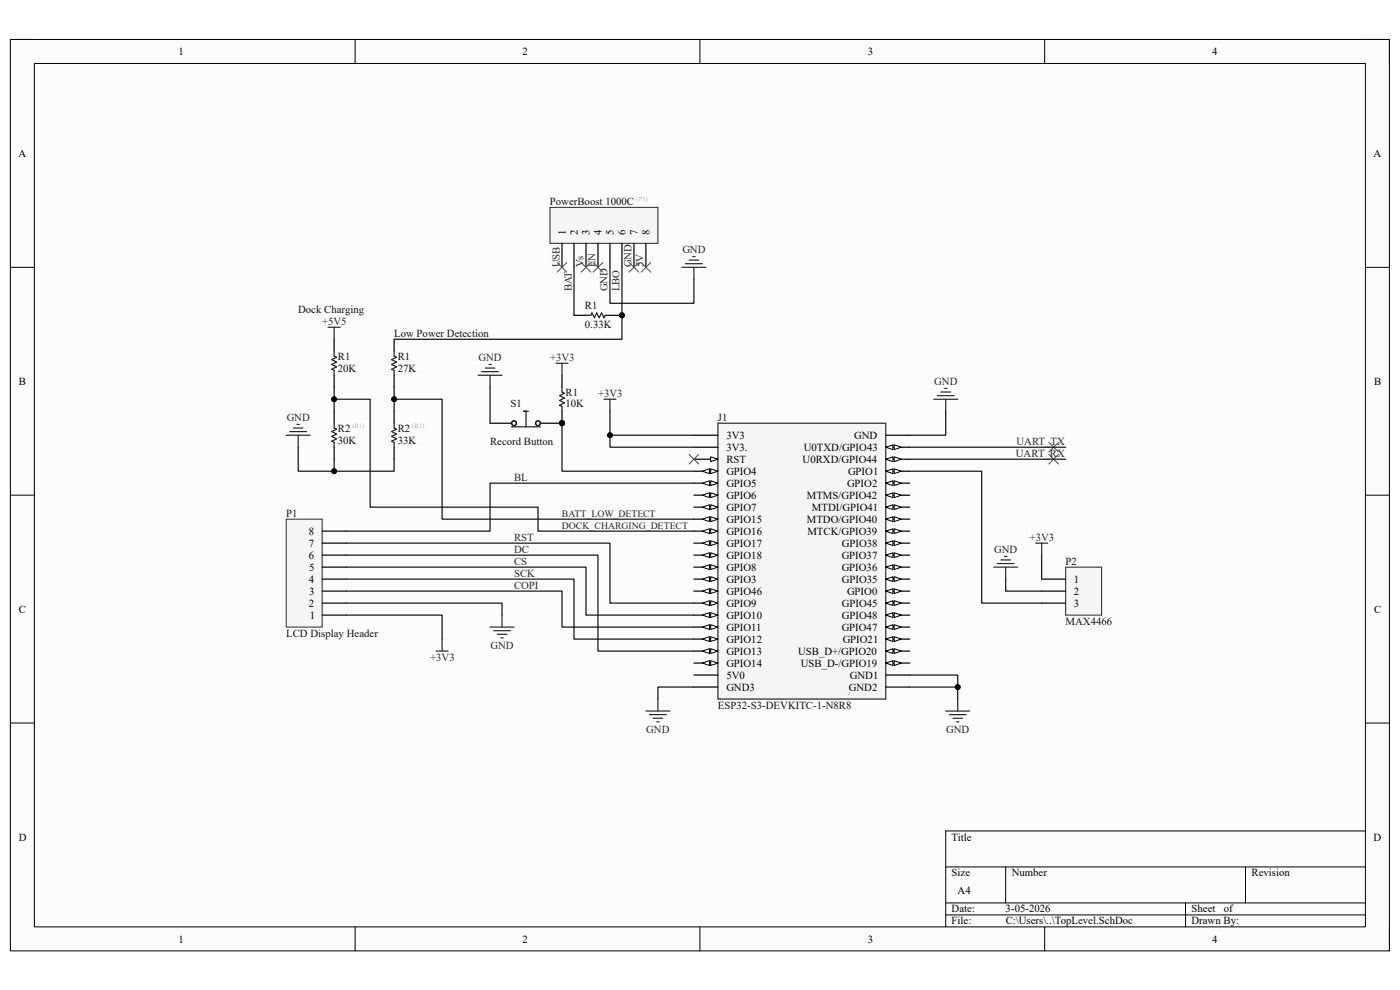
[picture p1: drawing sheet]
<svg xmlns="http://www.w3.org/2000/svg" width="297mm" height="210mm" viewBox="0 0 297 210" stroke-linecap="round" stroke-linejoin="round" font-family="sans-serif">
<path d="M2.2 8.4h292.6v193.3h-292.6z" fill-rule="evenodd" fill="#fcfcfc"/>
<path d="M2.2 8.4h292.6v193.3h-292.6z" fill="none" stroke="#000" stroke-width=".21"/>
<path d="M7.3 13.5h282.4v183.1h-282.4z" fill-rule="evenodd" fill="#fcfcfc"/>
<g fill="none" stroke="#000" stroke-width=".21">
<path d="M2.2 8.4h5.1M7.3 13.5h282.4v183.1h-282.4zM75.3 8.4v5.1M148.5 8.4v5.1M221.6 8.4v5.1M289.7 8.4h5.1v5.1M2.2 56.7h5.1M289.7 56.7h5.1M2.2 105h5.1M289.7 105.1h5.1M2.2 153.4h5.1M289.7 153.4h5.1"/>
<path d="M289.7 176.3h-89.1v20.3M75.3 196.6v5.1M148.5 196.6v5.1M200.6 183.9h89.1M200.6 191.5h89.1M200.6 194.1h89.1M213.4 183.9v7.6M221.6 196.6v5.1M251.5 191.5v5.1M264.2 183.9v7.6M294.8 196.6v5.1"/>
</g>
<path d="M152.3 89.8h35.6v58.5h-35.6z" fill-rule="evenodd" fill="#f5f5f5"/>
<path d="M152.3 89.8h35.6v58.5h-35.6z" fill="none" stroke="#262626" stroke-width=".25"/>
<path d="M147.2 92.3h5.1M147.2 94.9h5.1M147.2 97.4h5.1" fill="none" stroke="#000" stroke-width=".25"/>
<path d="M150.8 96.9l1.5 .5-1.5 .5z" fill="#fbfbfb"/>
<path d="M150.8 96.9l1.5 .5-1.5 .5z" fill="none" stroke="#000" stroke-width=".21"/>
<path d="M147.2 100h5.1" fill="none" stroke="#000" stroke-width=".25"/>
<path d="M150.8 99.4l1.5 .6-1.5 .5z" fill="#fbfbfb"/>
<path d="M150.8 99.4l1.5 .6-1.5 .5z" fill="none" stroke="#000" stroke-width=".21"/>
<path d="M149 100l1.5-.6v1.1z" fill="#fbfbfb"/>
<path d="M149 100l1.5-.6v1.1z" fill="none" stroke="#000" stroke-width=".21"/>
<path d="M147.2 102.5h5.1" fill="none" stroke="#000" stroke-width=".25"/>
<path d="M150.8 102l1.5 .5-1.5 .5z" fill="#fbfbfb"/>
<path d="M150.8 102l1.5 .5-1.5 .5z" fill="none" stroke="#000" stroke-width=".21"/>
<path d="M149 102.5l1.5-.5v1z" fill="#fbfbfb"/>
<path d="M149 102.5l1.5-.5v1z" fill="none" stroke="#000" stroke-width=".21"/>
<path d="M147.2 105h5.1" fill="none" stroke="#000" stroke-width=".25"/>
<path d="M150.8 104.5l1.5 .5-1.5 .6z" fill="#fbfbfb"/>
<path d="M150.8 104.5l1.5 .5-1.5 .6z" fill="none" stroke="#000" stroke-width=".21"/>
<path d="M149 105l1.5-.5v1.1z" fill="#fbfbfb"/>
<path d="M149 105l1.5-.5v1.1z" fill="none" stroke="#000" stroke-width=".21"/>
<path d="M147.2 107.6h5.1" fill="none" stroke="#000" stroke-width=".25"/>
<path d="M150.8 107.1l1.5 .5-1.5 .5z" fill="#fbfbfb"/>
<path d="M150.8 107.1l1.5 .5-1.5 .5z" fill="none" stroke="#000" stroke-width=".21"/>
<path d="M149 107.6l1.5-.5v1z" fill="#fbfbfb"/>
<path d="M149 107.6l1.5-.5v1z" fill="none" stroke="#000" stroke-width=".21"/>
<path d="M147.2 110.1h5.1" fill="none" stroke="#000" stroke-width=".25"/>
<path d="M150.8 109.6l1.5 .5-1.5 .5z" fill="#fbfbfb"/>
<path d="M150.8 109.6l1.5 .5-1.5 .5z" fill="none" stroke="#000" stroke-width=".21"/>
<path d="M149 110.1l1.5-.5v1z" fill="#fbfbfb"/>
<path d="M149 110.1l1.5-.5v1z" fill="none" stroke="#000" stroke-width=".21"/>
<path d="M147.2 112.7h5.1" fill="none" stroke="#000" stroke-width=".25"/>
<path d="M150.8 112.2l1.5 .5-1.5 .5z" fill="#fbfbfb"/>
<path d="M150.8 112.2l1.5 .5-1.5 .5z" fill="none" stroke="#000" stroke-width=".21"/>
<path d="M149 112.7l1.5-.5v1z" fill="#fbfbfb"/>
<path d="M149 112.7l1.5-.5v1z" fill="none" stroke="#000" stroke-width=".21"/>
<path d="M147.2 115.2h5.1" fill="none" stroke="#000" stroke-width=".25"/>
<path d="M150.8 114.7l1.5 .5-1.5 .5z" fill="#fbfbfb"/>
<path d="M150.8 114.7l1.5 .5-1.5 .5z" fill="none" stroke="#000" stroke-width=".21"/>
<path d="M149 115.2l1.5-.5v1z" fill="#fbfbfb"/>
<path d="M149 115.2l1.5-.5v1z" fill="none" stroke="#000" stroke-width=".21"/>
<path d="M147.2 117.8h5.1" fill="none" stroke="#000" stroke-width=".25"/>
<path d="M150.8 117.3l1.5 .5-1.5 .5z" fill="#fbfbfb"/>
<path d="M150.8 117.3l1.5 .5-1.5 .5z" fill="none" stroke="#000" stroke-width=".21"/>
<path d="M149 117.8l1.5-.5v1z" fill="#fbfbfb"/>
<path d="M149 117.8l1.5-.5v1z" fill="none" stroke="#000" stroke-width=".21"/>
<path d="M147.2 120.3h5.1" fill="none" stroke="#000" stroke-width=".25"/>
<path d="M150.8 119.8l1.5 .5-1.5 .5z" fill="#fbfbfb"/>
<path d="M150.8 119.8l1.5 .5-1.5 .5z" fill="none" stroke="#000" stroke-width=".21"/>
<path d="M149 120.3l1.5-.5v1z" fill="#fbfbfb"/>
<path d="M149 120.3l1.5-.5v1z" fill="none" stroke="#000" stroke-width=".21"/>
<path d="M147.2 122.9h5.1" fill="none" stroke="#000" stroke-width=".25"/>
<path d="M150.8 122.3l1.5 .6-1.5 .5z" fill="#fbfbfb"/>
<path d="M150.8 122.3l1.5 .6-1.5 .5z" fill="none" stroke="#000" stroke-width=".21"/>
<path d="M149 122.9l1.5-.6v1.1z" fill="#fbfbfb"/>
<path d="M149 122.9l1.5-.6v1.1z" fill="none" stroke="#000" stroke-width=".21"/>
<path d="M147.2 125.4h5.1" fill="none" stroke="#000" stroke-width=".25"/>
<path d="M150.8 124.9l1.5 .5-1.5 .5z" fill="#fbfbfb"/>
<path d="M150.8 124.9l1.5 .5-1.5 .5z" fill="none" stroke="#000" stroke-width=".21"/>
<path d="M149 125.4l1.5-.5v1z" fill="#fbfbfb"/>
<path d="M149 125.4l1.5-.5v1z" fill="none" stroke="#000" stroke-width=".21"/>
<path d="M147.2 127.9h5.1" fill="none" stroke="#000" stroke-width=".25"/>
<path d="M150.8 127.4l1.5 .5-1.5 .5z" fill="#fbfbfb"/>
<path d="M150.8 127.4l1.5 .5-1.5 .5z" fill="none" stroke="#000" stroke-width=".21"/>
<path d="M149 127.9l1.5-.5v1z" fill="#fbfbfb"/>
<path d="M149 127.9l1.5-.5v1z" fill="none" stroke="#000" stroke-width=".21"/>
<path d="M147.2 130.5h5.1" fill="none" stroke="#000" stroke-width=".25"/>
<path d="M150.8 130l1.5 .5-1.5 .5z" fill="#fbfbfb"/>
<path d="M150.8 130l1.5 .5-1.5 .5z" fill="none" stroke="#000" stroke-width=".21"/>
<path d="M149 130.5l1.5-.5v1z" fill="#fbfbfb"/>
<path d="M149 130.5l1.5-.5v1z" fill="none" stroke="#000" stroke-width=".21"/>
<path d="M147.2 133h5.1" fill="none" stroke="#000" stroke-width=".25"/>
<path d="M150.8 132.5l1.5 .5-1.5 .5z" fill="#fbfbfb"/>
<path d="M150.8 132.5l1.5 .5-1.5 .5z" fill="none" stroke="#000" stroke-width=".21"/>
<path d="M149 133l1.5-.5v1z" fill="#fbfbfb"/>
<path d="M149 133l1.5-.5v1z" fill="none" stroke="#000" stroke-width=".21"/>
<path d="M147.2 135.6h5.1" fill="none" stroke="#000" stroke-width=".25"/>
<path d="M150.8 135.1l1.5 .5-1.5 .5z" fill="#fbfbfb"/>
<path d="M150.8 135.1l1.5 .5-1.5 .5z" fill="none" stroke="#000" stroke-width=".21"/>
<path d="M149 135.6l1.5-.5v1z" fill="#fbfbfb"/>
<path d="M149 135.6l1.5-.5v1z" fill="none" stroke="#000" stroke-width=".21"/>
<path d="M147.2 138.1h5.1" fill="none" stroke="#000" stroke-width=".25"/>
<path d="M150.8 137.6l1.5 .5-1.5 .5z" fill="#fbfbfb"/>
<path d="M150.8 137.6l1.5 .5-1.5 .5z" fill="none" stroke="#000" stroke-width=".21"/>
<path d="M149 138.1l1.5-.5v1z" fill="#fbfbfb"/>
<path d="M149 138.1l1.5-.5v1z" fill="none" stroke="#000" stroke-width=".21"/>
<path d="M147.2 140.7h5.1" fill="none" stroke="#000" stroke-width=".25"/>
<path d="M150.8 140.1l1.5 .6-1.5 .5z" fill="#fbfbfb"/>
<path d="M150.8 140.1l1.5 .6-1.5 .5z" fill="none" stroke="#000" stroke-width=".21"/>
<path d="M149 140.7l1.5-.6v1.1z" fill="#fbfbfb"/>
<path d="M149 140.7l1.5-.6v1.1z" fill="none" stroke="#000" stroke-width=".21"/>
<path d="M187.9 92.3h5.1M187.9 94.9h5.1M147.2 143.2h5.1M147.2 145.7h5.1" fill="none" stroke="#000" stroke-width=".25"/>
<path d="M187.9 94.9l1.5-.5v1z" fill="#fbfbfb"/>
<path d="M187.9 94.9l1.5-.5v1z" fill="none" stroke="#000" stroke-width=".21"/>
<path d="M189.7 94.4l1.5 .5-1.5 .5z" fill="#fbfbfb"/>
<path d="M189.7 94.4l1.5 .5-1.5 .5z" fill="none" stroke="#000" stroke-width=".21"/>
<path d="M187.9 97.4h5.1" fill="none" stroke="#000" stroke-width=".25"/>
<path d="M187.9 97.4l1.5-.5v1z" fill="#fbfbfb"/>
<path d="M187.9 97.4l1.5-.5v1z" fill="none" stroke="#000" stroke-width=".21"/>
<path d="M189.7 96.9l1.5 .5-1.5 .5z" fill="#fbfbfb"/>
<path d="M189.7 96.9l1.5 .5-1.5 .5z" fill="none" stroke="#000" stroke-width=".21"/>
<path d="M187.9 100h5.1" fill="none" stroke="#000" stroke-width=".25"/>
<path d="M187.9 100l1.5-.5v1z" fill="#fbfbfb"/>
<path d="M187.9 100l1.5-.5v1z" fill="none" stroke="#000" stroke-width=".21"/>
<path d="M189.7 99.5l1.5 .5-1.5 .5z" fill="#fbfbfb"/>
<path d="M189.7 99.5l1.5 .5-1.5 .5z" fill="none" stroke="#000" stroke-width=".21"/>
<path d="M187.9 102.5h5.1" fill="none" stroke="#000" stroke-width=".25"/>
<path d="M187.9 102.5l1.5-.5v1z" fill="#fbfbfb"/>
<path d="M187.9 102.5l1.5-.5v1z" fill="none" stroke="#000" stroke-width=".21"/>
<path d="M189.7 102l1.5 .5-1.5 .5z" fill="#fbfbfb"/>
<path d="M189.7 102l1.5 .5-1.5 .5z" fill="none" stroke="#000" stroke-width=".21"/>
<path d="M187.9 105.1h5.1" fill="none" stroke="#000" stroke-width=".25"/>
<path d="M187.9 105.1l1.5-.6v1.1z" fill="#fbfbfb"/>
<path d="M187.9 105.1l1.5-.6v1.1z" fill="none" stroke="#000" stroke-width=".21"/>
<path d="M189.7 104.5l1.5 .6-1.5 .5z" fill="#fbfbfb"/>
<path d="M189.7 104.5l1.5 .6-1.5 .5z" fill="none" stroke="#000" stroke-width=".21"/>
<path d="M187.9 107.6h5.1" fill="none" stroke="#000" stroke-width=".25"/>
<path d="M187.9 107.6l1.5-.5v1z" fill="#fbfbfb"/>
<path d="M187.9 107.6l1.5-.5v1z" fill="none" stroke="#000" stroke-width=".21"/>
<path d="M189.7 107.1l1.5 .5-1.5 .5z" fill="#fbfbfb"/>
<path d="M189.7 107.1l1.5 .5-1.5 .5z" fill="none" stroke="#000" stroke-width=".21"/>
<path d="M187.9 110.1h5.1" fill="none" stroke="#000" stroke-width=".25"/>
<path d="M187.9 110.1l1.5-.5v1z" fill="#fbfbfb"/>
<path d="M187.9 110.1l1.5-.5v1z" fill="none" stroke="#000" stroke-width=".21"/>
<path d="M189.7 109.6l1.5 .5-1.5 .5z" fill="#fbfbfb"/>
<path d="M189.7 109.6l1.5 .5-1.5 .5z" fill="none" stroke="#000" stroke-width=".21"/>
<path d="M187.9 112.7h5.1" fill="none" stroke="#000" stroke-width=".25"/>
<path d="M187.9 112.7l1.5-.5v1z" fill="#fbfbfb"/>
<path d="M187.9 112.7l1.5-.5v1z" fill="none" stroke="#000" stroke-width=".21"/>
<path d="M189.7 112.2l1.5 .5-1.5 .5z" fill="#fbfbfb"/>
<path d="M189.7 112.2l1.5 .5-1.5 .5z" fill="none" stroke="#000" stroke-width=".21"/>
<path d="M187.9 115.2h5.1" fill="none" stroke="#000" stroke-width=".25"/>
<path d="M187.9 115.2l1.5-.5v1z" fill="#fbfbfb"/>
<path d="M187.9 115.2l1.5-.5v1z" fill="none" stroke="#000" stroke-width=".21"/>
<path d="M189.7 114.7l1.5 .5-1.5 .5z" fill="#fbfbfb"/>
<path d="M189.7 114.7l1.5 .5-1.5 .5z" fill="none" stroke="#000" stroke-width=".21"/>
<path d="M187.9 117.8h5.1" fill="none" stroke="#000" stroke-width=".25"/>
<path d="M187.9 117.8l1.5-.5v1z" fill="#fbfbfb"/>
<path d="M187.9 117.8l1.5-.5v1z" fill="none" stroke="#000" stroke-width=".21"/>
<path d="M189.7 117.3l1.5 .5-1.5 .5z" fill="#fbfbfb"/>
<path d="M189.7 117.3l1.5 .5-1.5 .5z" fill="none" stroke="#000" stroke-width=".21"/>
<path d="M187.9 120.3h5.1" fill="none" stroke="#000" stroke-width=".25"/>
<path d="M187.9 120.3l1.5-.5v1z" fill="#fbfbfb"/>
<path d="M187.9 120.3l1.5-.5v1z" fill="none" stroke="#000" stroke-width=".21"/>
<path d="M189.7 119.8l1.5 .5-1.5 .5z" fill="#fbfbfb"/>
<path d="M189.7 119.8l1.5 .5-1.5 .5z" fill="none" stroke="#000" stroke-width=".21"/>
<path d="M187.9 122.9h5.1" fill="none" stroke="#000" stroke-width=".25"/>
<path d="M187.9 122.9l1.5-.6v1.1z" fill="#fbfbfb"/>
<path d="M187.9 122.9l1.5-.6v1.1z" fill="none" stroke="#000" stroke-width=".21"/>
<path d="M189.7 122.3l1.5 .6-1.5 .5z" fill="#fbfbfb"/>
<path d="M189.7 122.3l1.5 .6-1.5 .5z" fill="none" stroke="#000" stroke-width=".21"/>
<path d="M187.9 125.4h5.1" fill="none" stroke="#000" stroke-width=".25"/>
<path d="M187.9 125.4l1.5-.5v1z" fill="#fbfbfb"/>
<path d="M187.9 125.4l1.5-.5v1z" fill="none" stroke="#000" stroke-width=".21"/>
<path d="M189.7 124.9l1.5 .5-1.5 .5z" fill="#fbfbfb"/>
<path d="M189.7 124.9l1.5 .5-1.5 .5z" fill="none" stroke="#000" stroke-width=".21"/>
<path d="M187.9 127.9h5.1" fill="none" stroke="#000" stroke-width=".25"/>
<path d="M187.9 127.9l1.5-.5v1z" fill="#fbfbfb"/>
<path d="M187.9 127.9l1.5-.5v1z" fill="none" stroke="#000" stroke-width=".21"/>
<path d="M189.7 127.4l1.5 .5-1.5 .5z" fill="#fbfbfb"/>
<path d="M189.7 127.4l1.5 .5-1.5 .5z" fill="none" stroke="#000" stroke-width=".21"/>
<path d="M187.9 130.5h5.1" fill="none" stroke="#000" stroke-width=".25"/>
<path d="M187.9 130.5l1.5-.5v1z" fill="#fbfbfb"/>
<path d="M187.9 130.5l1.5-.5v1z" fill="none" stroke="#000" stroke-width=".21"/>
<path d="M189.7 130l1.5 .5-1.5 .5z" fill="#fbfbfb"/>
<path d="M189.7 130l1.5 .5-1.5 .5z" fill="none" stroke="#000" stroke-width=".21"/>
<path d="M187.9 133h5.1" fill="none" stroke="#000" stroke-width=".25"/>
<path d="M187.9 133l1.5-.5v1z" fill="#fbfbfb"/>
<path d="M187.9 133l1.5-.5v1z" fill="none" stroke="#000" stroke-width=".21"/>
<path d="M189.7 132.5l1.5 .5-1.5 .5z" fill="#fbfbfb"/>
<path d="M189.7 132.5l1.5 .5-1.5 .5z" fill="none" stroke="#000" stroke-width=".21"/>
<path d="M187.9 135.6h5.1" fill="none" stroke="#000" stroke-width=".25"/>
<path d="M187.9 135.6l1.5-.5v1z" fill="#fbfbfb"/>
<path d="M187.9 135.6l1.5-.5v1z" fill="none" stroke="#000" stroke-width=".21"/>
<path d="M189.7 135.1l1.5 .5-1.5 .5z" fill="#fbfbfb"/>
<path d="M189.7 135.1l1.5 .5-1.5 .5z" fill="none" stroke="#000" stroke-width=".21"/>
<path d="M187.9 138.1h5.1" fill="none" stroke="#000" stroke-width=".25"/>
<path d="M187.9 138.1l1.5-.5v1z" fill="#fbfbfb"/>
<path d="M187.9 138.1l1.5-.5v1z" fill="none" stroke="#000" stroke-width=".21"/>
<path d="M189.7 137.6l1.5 .5-1.5 .5z" fill="#fbfbfb"/>
<path d="M189.7 137.6l1.5 .5-1.5 .5z" fill="none" stroke="#000" stroke-width=".21"/>
<path d="M187.9 140.7h5.1" fill="none" stroke="#000" stroke-width=".25"/>
<path d="M187.9 140.7l1.5-.5v1z" fill="#fbfbfb"/>
<path d="M187.9 140.7l1.5-.5v1z" fill="none" stroke="#000" stroke-width=".21"/>
<path d="M189.7 140.2l1.5 .5-1.5 .5z" fill="#fbfbfb"/>
<path d="M189.7 140.2l1.5 .5-1.5 .5z" fill="none" stroke="#000" stroke-width=".21"/>
<path d="M187.9 143.2h5.1M187.9 145.8h5.1" fill="none" stroke="#000" stroke-width=".25"/>
<path d="M137 150.8h5.1M137.8 151.6h3.6M138.6 152.4h2M139.3 153.1h.5M139.6 148.3v2.5M200.6 150.8h5.1M201.4 151.6h3.6M202.2 152.4h2M202.9 153.1h.5M203.2 148.3v2.5" fill="none" stroke="#262626" stroke-width=".25"/>
<circle cx="119.2" cy="89.8" r=".51" fill="#0e0e0e"/>
<circle cx="119.2" cy="89.8" r=".51" fill="none" stroke="#0e0e0e" stroke-width=".21"/>
<path d="M104 89.8h4.5M114.6 89.8h4.6" fill="none" stroke="#000" stroke-width=".25"/>
<circle cx="119.2" cy="89.8" r=".51" fill="#0e0e0e"/>
<circle cx="119.2" cy="89.8" r=".51" fill="none" stroke="#0e0e0e" stroke-width=".21"/>
<g fill="none" stroke="#1c1c1c" stroke-width=".25">
<path d="M108.5 90.5h6.1M111.1 87.2h1M111.6 87.2v3.3"/>
<circle cx="109" cy="89.8" r=".51"/>
<circle cx="109.1" cy="89.8" r=".51"/>
<circle cx="114.1" cy="89.8" r=".51"/>
</g>
<path d="M128.1 84.7h2.6M129.4 84.7v2.5M198.1 84.7h5.1M198.9 83.9h3.5M199.6 83.2h2.1M200.4 82.4h.5M200.6 84.7v2.5" fill="none" stroke="#262626" stroke-width=".25"/>
<circle cx="119.2" cy="89.8" r=".51" fill="#0e0e0e"/>
<circle cx="119.2" cy="89.8" r=".51" fill="none" stroke="#0e0e0e" stroke-width=".21"/>
<path d="M119.2 79.6v2.5M119.2 87.2v2.6" fill="none" stroke="#000" stroke-width=".25"/>
<circle cx="119.2" cy="89.8" r=".51" fill="#0e0e0e"/>
<circle cx="119.2" cy="89.8" r=".51" fill="none" stroke="#0e0e0e" stroke-width=".21"/>
<path d="M119.2 82.1v1.1l.5 .2-1 .5 1 .5-1 .5 1 .6-1 .5 .5 .2v1" fill="none" stroke="#1c1c1c" stroke-width=".25"/>
<path d="M118 77.1h2.5M119.2 77.1v2.5" fill="none" stroke="#262626" stroke-width=".25"/>
<path d="M60.7 110.1h7.6v22.9h-7.6z" fill-rule="evenodd" fill="#f5f5f5"/>
<path d="M60.7 110.1h7.6v22.9h-7.6z" fill="none" stroke="#262626" stroke-width=".21"/>
<path d="M68.3 117.8h5.1M68.3 115.2h5.1M68.3 112.7h5.1M68.3 130.5h5.1M68.3 127.9h5.1M68.3 125.4h5.1M68.3 122.9h5.1M68.3 120.3h5.1" fill="none" stroke="#000" stroke-width=".25"/>
<path d="M101.4 79.6h5.1M102.2 78.8h3.5M102.9 78.1h2.1M103.7 77.3h.5M104 79.6v2.5M92.5 138.1h2.6M93.8 135.6v2.5M104 133h5.1M104.7 133.8h3.6M105.5 134.6h2M106.3 135.3h.5M106.5 130.5v2.5" fill="none" stroke="#262626" stroke-width=".25"/>
<path d="M226.1 120.3h7.6v10.2h-7.6z" fill-rule="evenodd" fill="#f5f5f5"/>
<path d="M226.1 120.3h7.6v10.2h-7.6z" fill="none" stroke="#262626" stroke-width=".21"/>
<path d="M70.9 72v2.5M70.9 79.6v2.5M83.6 72v2.5M83.6 79.6v2.5M70.9 87.2v2.6M70.9 94.9v2.5M83.6 87.2v2.6M83.6 94.9v2.5M221 122.9h5.1M221 125.4h5.1M221 127.9h5.1" fill="none" stroke="#000" stroke-width=".25"/>
<g fill="none" stroke="#262626" stroke-width=".25">
<path d="M69.6 69.4h2.6M70.9 69.4v2.6M60.7 92.3h5.1M61.5 91.6h3.5M62.2 90.8h2.1M63 90h.5M63.3 92.3v2.6M211.6 119.5h3.5M212.3 118.8h2.1M213.1 118h.5M219.7 115.2h2.6M221 115.2v2.6"/>
<path d="M210.8 120.3h5.1M213.4 120.3v2.6"/>
</g>
<path d="M70.9 74.5v1l.5 .3-1 .5 1 .5-1 .5 1 .5-1 .5 .5 .3v1M83.6 74.5v1l.5 .3-1 .5 1 .5-1 .5 1 .5-1 .5 .5 .3v1M70.9 89.8v1l.5 .3-1 .5 1 .5-1 .5 1 .5-1 .5 .5 .3v1M83.6 89.8v1l.5 .3-1 .5 1 .5-1 .5 1 .5-1 .5 .5 .3v1" fill="none" stroke="#1c1c1c" stroke-width=".25"/>
<path d="M116.7 44h22.9v7.6h-22.9z" fill-rule="evenodd" fill="#f5f5f5"/>
<path d="M116.7 44h22.9v7.6h-22.9z" fill="none" stroke="#262626" stroke-width=".21"/>
<path d="M119.2 51.6v5.1M121.8 51.6v5.1M124.3 51.6v5.1M126.9 51.6v5.1M129.4 51.6v5.1M131.9 51.6v5.1M134.5 51.6v5.1M137 51.6v5.1" fill="none" stroke="#000" stroke-width=".25"/>
<path d="M144.7 56.7h5.1M145.4 55.9h3.6M146.2 55.2h2M147 54.4h.5M147.2 56.7v2.6" fill="none" stroke="#262626" stroke-width=".25"/>
<g fill="none" stroke="#4c4c4c" stroke-width=".21">
<path d="M118.2 55.7l2 2M120.2 55.7l-2 2M123.3 55.7l2 2M125.3 55.7l-2 2M125.8 55.7l2.1 2M127.9 55.7l-2.1 2M136 55.7l2.1 2M138.1 55.7l-2.1 2M146.2 96.4l2 2M148.2 96.4l-2 2M222.5 93.9l2 2M222.5 96.4l2 2"/>
<path d="M224.5 93.9l-2 2M224.5 96.4l-2 2"/>
</g>
<circle cx="131.9" cy="66.9" r=".51" fill="#0e0e0e"/>
<circle cx="131.9" cy="66.9" r=".51" fill="none" stroke="#0e0e0e" stroke-width=".21"/>
<path d="M121.8 66.9h2.5M129.4 66.9h2.5" fill="none" stroke="#000" stroke-width=".25"/>
<circle cx="131.9" cy="66.9" r=".51" fill="#0e0e0e"/>
<circle cx="131.9" cy="66.9" r=".51" fill="none" stroke="#0e0e0e" stroke-width=".21"/>
<path d="M124.3 66.9h1l.3-.5 .5 1 .5-1 .5 1 .5-1 .5 1 .3-.5h1" fill="none" stroke="#1c1c1c" stroke-width=".25"/>
<path d="M133.5 55.7l2 2M135.5 55.7l-2 2" fill="none" stroke="#4c4c4c" stroke-width=".21"/>
<path d="M129.4 87.2v5.1h17.8" fill="none" stroke="#0e0e0e" stroke-width=".25"/>
<circle cx="129.4" cy="92.3" r=".51" fill="#0e0e0e"/>
<circle cx="129.4" cy="92.3" r=".51" fill="none" stroke="#0e0e0e" stroke-width=".21"/>
<path d="M129.4 92.3v2.6h17.8" fill="none" stroke="#0e0e0e" stroke-width=".25"/>
<circle cx="129.4" cy="92.3" r=".51" fill="#0e0e0e"/>
<circle cx="129.4" cy="92.3" r=".51" fill="none" stroke="#0e0e0e" stroke-width=".21"/>
<path d="M119.2 89.8v10.2h28M221 117.8v5.1M213.4 122.9v2.5h7.6" fill="none" stroke="#0e0e0e" stroke-width=".25"/>
<circle cx="119.2" cy="89.8" r=".51" fill="#0e0e0e"/>
<circle cx="119.2" cy="89.8" r=".51" fill="none" stroke="#0e0e0e" stroke-width=".21"/>
<path d="M83.6 82.1v5.1M73.4 115.2h56v12.7h17.8M73.4 117.8h53.5v20.3h20.3M147.2 102.5h-43.2v10.2h-30.6M73.4 130.5h20.4v5.1M73.4 127.9h33.1v2.6M73.4 120.3h50.9v10.2h22.9M73.4 122.9h48.4v12.7h25.4M73.4 125.4h45.8v7.6h28" fill="none" stroke="#0e0e0e" stroke-width=".25"/>
<circle cx="83.6" cy="84.7" r=".51" fill="#0e0e0e"/>
<circle cx="83.6" cy="84.7" r=".51" fill="none" stroke="#0e0e0e" stroke-width=".21"/>
<path d="M70.9 82.1v5.1" fill="none" stroke="#0e0e0e" stroke-width=".25"/>
<circle cx="70.9" cy="84.7" r=".51" fill="#0e0e0e"/>
<circle cx="70.9" cy="84.7" r=".51" fill="none" stroke="#0e0e0e" stroke-width=".21"/>
<path d="M83.6 84.7h10.2v25.4h53.4M104 82.1v7.7" fill="none" stroke="#0e0e0e" stroke-width=".25"/>
<circle cx="83.6" cy="84.7" r=".51" fill="#0e0e0e"/>
<circle cx="83.6" cy="84.7" r=".51" fill="none" stroke="#0e0e0e" stroke-width=".21"/>
<path d="M70.9 84.7h7.6v22.9h35.6v5.1h33.1" fill="none" stroke="#0e0e0e" stroke-width=".25"/>
<circle cx="70.9" cy="84.7" r=".51" fill="#0e0e0e"/>
<circle cx="70.9" cy="84.7" r=".51" fill="none" stroke="#0e0e0e" stroke-width=".21"/>
<path d="M63.3 94.9v5.1h20.3v-2.6" fill="none" stroke="#0e0e0e" stroke-width=".25"/>
<circle cx="70.9" cy="100" r=".51" fill="#0e0e0e"/>
<circle cx="70.9" cy="100" r=".51" fill="none" stroke="#0e0e0e" stroke-width=".21"/>
<path d="M70.9 97.4v2.6" fill="none" stroke="#0e0e0e" stroke-width=".25"/>
<circle cx="70.9" cy="100" r=".51" fill="#0e0e0e"/>
<circle cx="70.9" cy="100" r=".51" fill="none" stroke="#0e0e0e" stroke-width=".21"/>
<path d="M121.8 56.7v10.2M131.9 56.7v15.3h-48.3" fill="none" stroke="#0e0e0e" stroke-width=".25"/>
<circle cx="131.9" cy="66.9" r=".51" fill="#0e0e0e"/>
<circle cx="131.9" cy="66.9" r=".51" fill="none" stroke="#0e0e0e" stroke-width=".21"/>
<path d="M129.4 56.7v7.6h17.8v-5M193 145.8h10.2" fill="none" stroke="#0e0e0e" stroke-width=".25"/>
<circle cx="203.2" cy="145.8" r=".51" fill="#0e0e0e"/>
<circle cx="203.2" cy="145.8" r=".51" fill="none" stroke="#0e0e0e" stroke-width=".21"/>
<path d="M193 143.2h10.2v5.1" fill="none" stroke="#0e0e0e" stroke-width=".25"/>
<circle cx="203.2" cy="145.8" r=".51" fill="#0e0e0e"/>
<circle cx="203.2" cy="145.8" r=".51" fill="none" stroke="#0e0e0e" stroke-width=".21"/>
<path d="M193 100h15.3v27.9h12.7M193 97.4h33.1M193 94.9h33.1M200.6 87.2v5.1h-7.6M147.2 145.7h-7.6v2.6" fill="none" stroke="#0e0e0e" stroke-width=".25"/>
<g font-size="2.3">
<text x="37.9" y="11.7">1</text>
<text x="110.9" y="11.7">2</text>
<text x="184.1" y="11.7">3</text>
<text x="257.1" y="11.7">4</text>
<text x="3.9" y="33.3">A</text>
<text x="291.4" y="33.3">A</text>
<text x="120" y="49.8" transform="rotate(-90 120 49.8)">1</text>
<text x="122.6" y="49.8" transform="rotate(-90 122.6 49.8)">2</text>
<text x="125.1" y="49.8" transform="rotate(-90 125.1 49.8)">3</text>
<text x="127.6" y="49.8" transform="rotate(-90 127.6 49.8)">4</text>
<text x="130.2" y="49.8" transform="rotate(-90 130.2 49.8)">5</text>
<text x="132.7" y="49.8" transform="rotate(-90 132.7 49.8)">6</text>
<text x="135.3" y="49.8" transform="rotate(-90 135.3 49.8)">7</text>
<text x="137.8" y="49.8" transform="rotate(-90 137.8 49.8)">8</text>
<text x="4" y="81.6">B</text>
<text x="291.5" y="81.6">B</text>
<text x="154.1" y="93.1">3V3</text>
<text x="154.1" y="95.6">3V3.</text>
<text x="170.5" y="95.6">U0TXD/GPIO43</text>
<text x="181.2" y="93.1">GND</text>
<text x="154.1" y="98.2">RST</text>
<text x="154.1" y="100.7">GPIO4</text>
<text x="170.3" y="98.2">U0RXD/GPIO44</text>
<text x="179.9" y="100.7">GPIO1</text>
<text x="154.1" y="103.3">GPIO5</text>
<text x="154.1" y="105.8">GPIO6</text>
<text x="171.2" y="105.8">MTMS/GPIO42</text>
<text x="179.7" y="103.3">GPIO2</text>
<text x="65.5" y="113.4">8</text>
<text x="154.1" y="108.3">GPIO7</text>
<text x="154.1" y="110.9">GPIO15</text>
<text x="154.1" y="113.4">GPIO16</text>
<text x="171.2" y="110.9">MTDO/GPIO40</text>
<text x="171.3" y="113.4">MTCK/GPIO39</text>
<text x="172.3" y="108.3">MTDI/GPIO41</text>
<text x="65.5" y="118.5">6</text>
<text x="65.5" y="116">7</text>
<text x="154.1" y="116">GPIO17</text>
<text x="154.1" y="118.5">GPIO18</text>
<text x="178.6" y="118.5">GPIO37</text>
<text x="178.6" y="116">GPIO38</text>
<text x="65.5" y="123.6">4</text>
<text x="65.6" y="121.1">5</text>
<text x="154.1" y="121.1">GPIO8</text>
<text x="154.1" y="123.6">GPIO3</text>
<text x="178.6" y="121.1">GPIO36</text>
<text x="178.6" y="123.6">GPIO35</text>
<text x="227.8" y="123.6">1</text>
<text x="4" y="130">C</text>
<text x="65.5" y="128.7">2</text>
<text x="65.6" y="126.2">3</text>
<text x="65.7" y="131.2">1</text>
<text x="154.1" y="126.2">GPIO46</text>
<text x="154.1" y="128.7">GPIO9</text>
<text x="154.1" y="131.2">GPIO10</text>
<text x="178.6" y="128.7">GPIO45</text>
<text x="178.6" y="131.2">GPIO48</text>
<text x="179.7" y="126.2">GPIO0</text>
<text x="227.8" y="126.2">2</text>
<text x="227.8" y="128.7">3</text>
<text x="291.5" y="130">C</text>
<text x="154.1" y="133.8">GPIO11</text>
<text x="154.1" y="136.3">GPIO12</text>
<text x="178.6" y="133.8">GPIO47</text>
<text x="178.8" y="136.3">GPIO21</text>
<text x="154.1" y="138.9">GPIO13</text>
<text x="154.1" y="141.4">GPIO14</text>
<text x="154.1" y="144">5V0</text>
<text x="169.3" y="138.9">USB_D+/GPIO20</text>
<text x="169.9" y="141.4">USB_D-/GPIO19</text>
<text x="180.3" y="144">GND1</text>
<text x="154.1" y="146.5">GND3</text>
<text x="180.1" y="146.5">GND2</text>
<text x="4" y="178.3">D</text>
<text x="201.9" y="178.3">Title</text>
<text x="291.4" y="178.3">D</text>
<text x="201.9" y="185.9">Size</text>
<text x="214.6" y="185.9">Number</text>
<text x="265.5" y="185.9">Revision</text>
<text x="203.2" y="189.7">A4</text>
<text x="201.9" y="193.5">Date:</text>
<text x="201.9" y="196.1">File:</text>
<text x="213.3" y="193.5">3-05-2026</text>
<text x="213.4" y="196.1">C:\Users\..\TopLevel.SchDoc</text>
<text x="252.8" y="193.5">Sheet</text>
<text x="252.8" y="196.1">Drawn By:</text>
<text x="259.6" y="193.5">of</text>
<text x="37.9" y="199.9">1</text>
<text x="110.9" y="199.9">2</text>
<text x="184.1" y="199.9">3</text>
<text x="257.1" y="199.9">4</text>
</g>
<g font-size="2.3" fill="#0e0e0e">
<text x="116.7" y="43.5">PowerBoost 1000C</text>
<text x="124.1" y="65.6">R1</text>
<text x="63.2" y="66.4">Dock Charging</text>
<text x="83.6" y="71.5">Low Power Detection</text>
<text x="124.1" y="69.7">0.33K</text>
<text x="71.7" y="76.3">R1</text>
<text x="84.4" y="76.3">R1</text>
<text x="71.7" y="78.8">20K</text>
<text x="84.4" y="78.8">27K</text>
<text x="120" y="83.9">R1</text>
<text x="108.3" y="86.4">S1</text>
<text x="120" y="86.4">10K</text>
<text x="152.3" y="89.3">J1</text>
<text x="71.7" y="94.1">30K</text>
<text x="71.7" y="91.6">R2</text>
<text x="84.4" y="94.1">33K</text>
<text x="84.4" y="91.6">R2</text>
<text x="104" y="94.4">Record Button</text>
<text x="60.7" y="109.6">P1</text>
<text x="226.1" y="119.8">P2</text>
<text x="60.7" y="135">LCD Display Header</text>
<text x="226.1" y="132.5">MAX4466</text>
<text x="152.3" y="150.3">ESP32-S3-DEVKITC-1-N8R8</text>
</g>
<g font-size="2.3" fill="#262626">
<text x="144.8" y="53.6">GND</text>
<text x="118.7" y="56.7" transform="rotate(-90 118.7 56.7)">USB</text>
<text x="123.8" y="56.7" transform="rotate(-90 123.8 56.7)">Vs</text>
<text x="126.4" y="56.7" transform="rotate(-90 126.4 56.7)">EN</text>
<text x="134" y="56.7" transform="rotate(-90 134 56.7)">GND</text>
<text x="136.5" y="56.7" transform="rotate(-90 136.5 56.7)">5V</text>
<text x="121.3" y="61.8" transform="rotate(-90 121.3 61.8)">BAT</text>
<text x="128.9" y="61.8" transform="rotate(-90 128.9 61.8)">GND</text>
<text x="131.4" y="61.8" transform="rotate(-90 131.4 61.8)">LBO</text>
<text x="68.3" y="68.9">+5V5</text>
<text x="101.5" y="76.5">GND</text>
<text x="116.7" y="76.5">+3V3</text>
<text x="198.2" y="81.6">GND</text>
<text x="60.8" y="89.3">GND</text>
<text x="126.9" y="84.2">+3V3</text>
<text x="215.6" y="94.4">UART_TX</text>
<text x="109.1" y="102">BL</text>
<text x="215.5" y="96.9">UART_RX</text>
<text x="109.1" y="119.8">CS</text>
<text x="109.1" y="117.3">DC</text>
<text x="109.1" y="114.7">RST</text>
<text x="210.9" y="117.3">GND</text>
<text x="218.4" y="114.7">+3V3</text>
<text x="109.1" y="124.9">COPI</text>
<text x="109.1" y="122.3">SCK</text>
<text x="104.1" y="137.6">GND</text>
<text x="91.3" y="140.1">+3V3</text>
<text x="137.1" y="155.4">GND</text>
<text x="200.7" y="155.4">GND</text>
</g>
<g font-size="2.1" fill="#262626">
<text x="119.2" y="109.6">BATT_LOW_DETECT</text>
<text x="119.2" y="112.2">DOCK_CHARGING_DETECT</text>
</g>
<g font-size="1.4" fill="#b4b4b4">
<text x="135" y="42.6">(P1)</text>
<text x="74.8" y="90.7">(R1)</text>
<text x="87.5" y="90.7">(R1)</text>
</g>
</svg>
